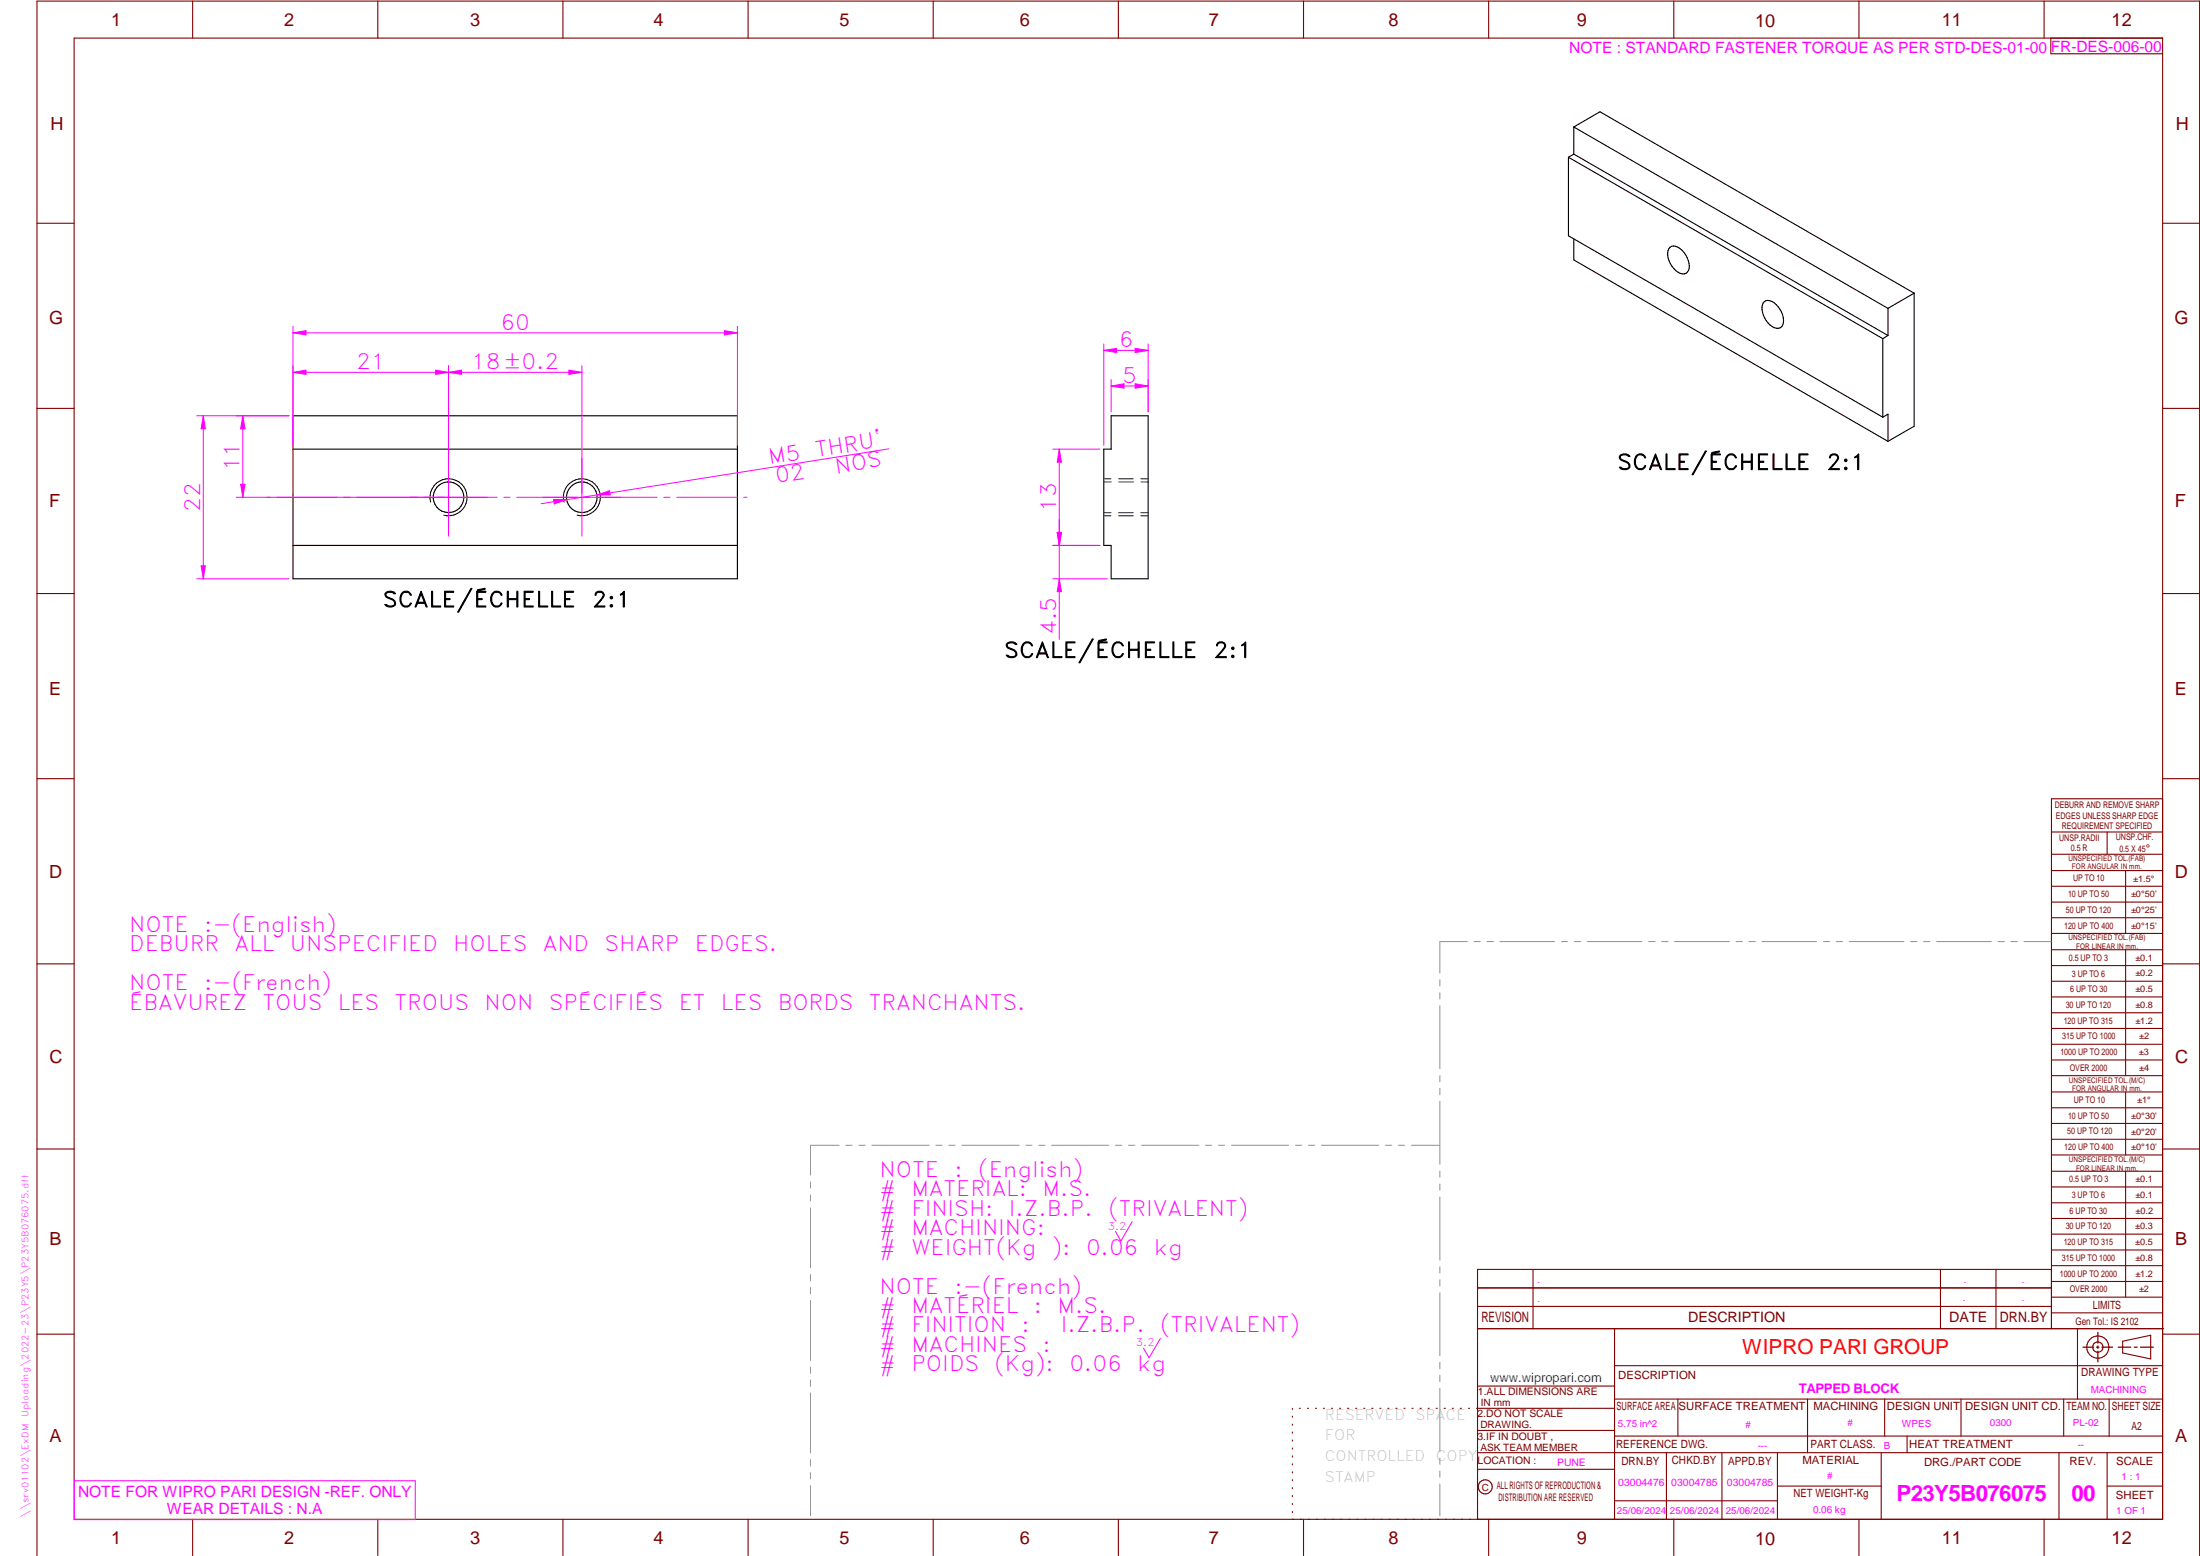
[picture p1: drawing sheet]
<svg xmlns="http://www.w3.org/2000/svg" width="594mm" height="420mm" viewBox="0 0 594 420" stroke-linecap="round" stroke-linejoin="round" font-family="sans-serif">
<g fill="none" stroke="#800000" stroke-width=".3">
<path d="M20 10.3h564v400h-564zM52 .3v10M102 .3v10M152 .3v10M202 .3v10M252 .3v10M302 .3v10M352 .3v10M402 .3v10M452 .3v10M502 .3v10M552 .3v10"/>
<path d="M553.8 10.3v4.2h30.2M10 60.3h10M584 60.3h10M10 110.3h10M584 110.3h10M10 160.3h10M584 160.3h10M10 210.3h10M584 215.7h-30v143.1M584 210.3h10M554 224.7h30M554 230.7h30"/>
<path d="M554 235.1h30M554 239.3h30M569 224.7v6M574 235.1v17M554 243.6h30M554 247.8h30M554 252.1h30M554 256.5h30M574 256.5v33.9M10 260.3h10M554 260.7h30M554 265h30"/>
<path d="M554 269.2h30M554 273.5h30M554 277.7h30M584 260.3h10M554 282h30M554 286.2h30M554 290.4h30M554 294.9h30M554 299.1h30M574 294.9v17M10 310.3h10M554 303.4h30"/>
<path d="M554 307.6h30M554 311.9h30M554 316.3h30M574 316.3v34M584 310.3h10M554 320.5h30M554 324.8h30M554 329h30M554 333.2h30M554 337.5h30M399 358.8h185.2M399 352.8h155"/>
<path d="M399 347.8h155M414 342.8v16M436 358.8v51.5M524 342.8v16M539 342.8v16M554 341.8h30M554 346h30M554 350.3h30M554 354.5h30M554 342.8h-155v67.5M561 358.8v19M10 360.3h10"/>
<path d="M399 374.3h37M436 377.8h148M453.1 377.8v10M488.1 377.8v14.5M508.9 377.8v10M529.5 377.8v10M557.3 377.8v10M569.5 377.8v10M573.2 362.2l7.6-1.6v6.3l-7.6-1.6zM584 368.8h-148M584 360.3h10M349 380.3v.3"/>
<path d="M349 382.4v.3M349 384.6v.3M349 386.7v.3M349 388.8v.3M349 391v.3M349 393.1v.3M349 395.3v.3M349 397.4v.3M349 399.5v.3M350.9 380.3h.2M353.1 380.3h.2M355.2 380.3h.3"/>
<path d="M357.4 380.3h.3M359.6 380.3h.3M361.7 380.3h.3M363.9 380.3h.3M366.1 380.3h.3M368.3 380.3h.2M370.4 380.3h.3M372.6 380.3h.3M374.8 380.3h.3M376.9 380.3h.4M379.1 380.3h.3M381.3 380.3h.3"/>
<path d="M383.4 380.3h.4M385.6 380.3h.3M387.8 380.3h.3M390 380.3h.3M392.2 380.3h.3M394.3 380.3h.3M396.5 380.3h.3M398.7 380.3h37.3M399 396.7h37M399 392.3h185M399 386.2h37M436 387.8h148"/>
<path d="M450 392.3v18M465 392.3v18M480 392.3v18M508 392.3v18M515 387.8v4.5M556 392.3v18M569 392.3v18M52 410.3v9.7M102 410.3v9.7M152 410.3v9.7M202 410.3v9.7M252 410.3v9.7"/>
<path d="M302 410.3v9.7M349 401.7v.3M349 403.8v.4M349 406v.3M349 408.1v.3M352 410.3v9.7M402 410.3v9.7M436 405.3h44M452 410.3v9.7M480 401.3h28M502 410.3v9.7M552 410.3v9.7"/>
<path d="M569 401.3h15M10 420v-419.7h584v419.7"/>
<circle cx="566.5" cy="363.7" r="1.39"/>
<circle cx="566.5" cy="363.8" r="3"/>
<circle cx="401.1" cy="401.5" r="1.9"/>
</g>
<g fill="none" stroke="#f0f" stroke-width=".27">
<path d="M79.1 98.8v21.4M121.1 98.8v46M79.1 100.5l3.5-.6v1.2zM72.1 134.3h.8M74.8 134.3h16.3M92.8 134.3h1.8M96.3 134.3h37.9M136.1 134.3h1.6M139.5 134.3h38M157.1 123.8v21M179.2 134.3h1.7M182.7 134.3h16.3"/>
<path d="M200.8 134.3h.9M305.7 329.9l-3 5.2-1.5-2.6M313.3 361.4l-3 5.2-1.5-2.6M20.1 399.8h92v10.5h-92z"/>
</g>
<g fill="none" stroke="#949494" stroke-width=".27">
<path d="M396.2 254.3h-7.4v8.5M398.1 254.3h1.6M401.5 254.3h1.8M405 254.3h14.8M421.6 254.3h1.7M425.1 254.3h1.7M428.6 254.3h14.8M445.2 254.3h1.7M448.7 254.3h1.7M452.2 254.3h14.8M468.8 254.3h1.7M472.3 254.3h1.7"/>
<path d="M475.8 254.3h14.8M492.4 254.3h1.7M495.8 254.3h1.8M499.4 254.3h14.7M516 254.3h1.6M519.4 254.3h1.8M522.9 254.3h14.8M539.5 254.3h1.7M543 254.3h1.7M546.5 254.3h7.4M388.8 264.5v1.8M388.8 268.1v1.6"/>
<path d="M388.8 271.6v17M388.8 290.4v1.7M388.8 293.9v1.7M388.8 297.4v17M218.9 319.2v1.6M226.6 309.2h-7.7v8.1M228.4 309.2h1.7M231.9 309.2h1.7M235.4 309.2h15.5M252.7 309.2h1.7M256.2 309.2h1.7M259.7 309.2h15.5"/>
<path d="M277 309.2h1.7M280.5 309.2h1.7M284 309.2h15.5M301.2 309.2h1.8M304.8 309.2h1.7M308.3 309.2h15.5M325.5 309.2h1.7M329.1 309.2h1.6M332.6 309.2h15.4M349.8 309.2h1.7M353.3 309.2h1.7M356.8 309.2h15.5"/>
<path d="M374.1 309.2h1.7M377.6 309.2h1.7M381.1 309.2h7.7M388.8 316.2v1.7M388.8 319.7v1.7M218.9 322.6v1.8M218.9 326.1v16.2M388.8 323.2v17.1M218.9 344.1v1.8M218.9 347.6v1.7M218.9 351.2v16.1M388.8 342.1v1.6"/>
<path d="M388.8 345.6v1.7M388.8 349v17.1M218.9 369.1v1.7M218.9 372.6v1.8M218.9 376.1v16.2M388.8 367.9v1.7M388.8 371.4v1.7M388.8 374.9v17M218.9 394.1v1.8M218.9 397.6v1.7M388.8 393.7v1.7M388.8 397.2v1.7"/>
<path d="M218.9 401.2v8.1M388.8 400.7v8.6"/>
</g>
<path d="M566.5 359.7v3M562.5 363.8h2.9M566.1 363.8h.7M566.5 363.4v.7M566.5 364.9v2.8M567.6 363.8h2.9M572 363.8h3.4M576.3 363.8h.8M578 363.8h3.5" fill="none" stroke="#800000" stroke-width=".34"/>
<g fill="none" stroke="#000" stroke-width=".3">
<path d="M425 34.3l7-4.1 84.9 49M425 34.3v7.3M425 34.3l84.8 49M423.5 42.5v21.2l84.9 48.9M423.5 42.5l84.9 48.9M425 41.6l84.8 49M425 41.6l-1.5 .9M425 64.5v5.7l84.8 49M451 66.8a2.52 2.52 0 0 1 3.2 .8 5.8 5.8 0 0 1 1.8 5.4 1.75 1.75 0 0 1-2.8 .5 5.6 5.6 0 0 1-2.5-6.4zM516.9 79.2v35.9l-7.1 4.1M516.9 79.2l-7.1 4.1M476.5 81.4a2.48 2.48 0 0 1 3.1 .9 5.2 5.2 0 0 1 1.6 5.9 2.25 2.25 0 0 1-3.2-.4 6.1 6.1 0 0 1-2.1-5.5z"/>
<path d="M508.4 91.4v21.2M509.8 83.3v7.3M509.8 90.6l-1.4 .8M79.1 112.3h120v44h-120zM300.1 112.3h9.9v44h-9.9v-9h-2v-26h2zM508.4 112.6l1.4-.8v7.4M79.1 121.3h120M79.1 147.3h120"/>
<circle cx="121.1" cy="134.3" r="4.1"/>
<circle cx="157.1" cy="134.3" r="4.1"/>
</g>
<path d="M116.3 135.6a5 5 0 0 1 4.3-6.3 5 5 0 0 1 5.5 5.4 5 5 0 0 1-6.3 4.4M152.3 135.6a5 5 0 0 1 4.4-6.3 5 5 0 0 1 5.4 5.4 5 5 0 0 1-6.3 4.4" fill="none" stroke="#000" stroke-width=".27"/>
<path d="M298.1 138.4h1.9M298.1 129.3h1.9M298.1 139.3h1.9M298.1 130.1h2M302 138.4h4M302 129.3h4M302 139.3h4M302.1 130.1h4M308.1 138.4h1.9M308.1 129.3h1.9M308.1 139.3h1.9M308.1 130.1h1.9" fill="none" stroke="#008000" stroke-width=".27"/>
<path d="M79.1 100.5l3.5-.6v1.2z" fill="#f0f"/>
<path d="M117.6 99.9l3.5 .6-3.5 .6z" fill="none" stroke="#f0f" stroke-width=".27"/>
<path d="M117.6 99.9l3.5 .6-3.5 .6z" fill="#f0f"/>
<path d="M121.1 98.8v34.4M157.1 98.8v34.4M79.1 100.5h42M121.1 100.5l3.5-.6v1.2z" fill="none" stroke="#f0f" stroke-width=".27"/>
<path d="M121.1 100.5l3.5-.6v1.2z" fill="#f0f"/>
<path d="M153.6 99.9l3.5 .6-3.5 .6z" fill="none" stroke="#f0f" stroke-width=".27"/>
<path d="M153.6 99.9l3.5 .6-3.5 .6z" fill="#f0f"/>
<path d="M79.1 88.1v45.1M79.1 89.9l3.5-.6v1.1zM199.1 88.1v32.1M121.1 100.5h36" fill="none" stroke="#f0f" stroke-width=".27"/>
<path d="M79.1 89.9l3.5-.6v1.1z" fill="#f0f"/>
<path d="M195.6 89.3l3.5 .6-3.5 .5z" fill="none" stroke="#f0f" stroke-width=".27"/>
<path d="M195.6 89.3l3.5 .6-3.5 .5z" fill="#f0f"/>
<path d="M79.1 89.9h120M63.8 112.3h14.3M65.6 112.3l.6 3.5h-1.2zM63.8 134.3h56.3" fill="none" stroke="#f0f" stroke-width=".27"/>
<path d="M65.6 112.3l.6 3.5h-1.2z" fill="#f0f"/>
<path d="M65 130.8h1.2l-.6 3.5z" fill="none" stroke="#f0f" stroke-width=".27"/>
<path d="M65 130.8h1.2l-.6 3.5z" fill="#f0f"/>
<path d="M53.1 112.3h25M54.9 112.3l.5 3.5h-1.1zM65.6 112.3v22M53.1 156.3h25" fill="none" stroke="#f0f" stroke-width=".27"/>
<path d="M54.9 112.3l.5 3.5h-1.1z" fill="#f0f"/>
<path d="M54.3 152.8h1.1l-.5 3.5z" fill="none" stroke="#f0f" stroke-width=".27"/>
<path d="M54.3 152.8h1.1l-.5 3.5z" fill="#f0f"/>
<path d="M54.9 112.3v44M149.5 134.9h3.5l-3.3 1.2zM240 121.2l-93.9 14.8" fill="none" stroke="#f0f" stroke-width=".27"/>
<path d="M149.5 134.9h3.5l-3.3 1.2z" fill="#f0f"/>
<path d="M161.2 133.6l3.4-1.1 .2 1.1z" fill="none" stroke="#f0f" stroke-width=".27"/>
<path d="M161.2 133.6l3.4-1.1 .2 1.1z" fill="#f0f"/>
<path d="M300.1 104.2l3.4-.6v1.2zM300.1 102.5v8.7M310 102.5v8.7" fill="none" stroke="#f0f" stroke-width=".27"/>
<path d="M300.1 104.2l3.4-.6v1.2z" fill="#f0f"/>
<path d="M306.5 103.6l3.5 .6-3.5 .6z" fill="none" stroke="#f0f" stroke-width=".27"/>
<path d="M306.5 103.6l3.5 .6-3.5 .6z" fill="#f0f"/>
<path d="M298.1 92.9v27.3M306.5 94.1l3.5 .5-3.5 .6zM310 92.9v18.3M300.1 104.2h9.9" fill="none" stroke="#f0f" stroke-width=".27"/>
<path d="M306.5 94.1l3.5 .5-3.5 .6z" fill="#f0f"/>
<path d="M298.1 94.6l3.4-.5v1.1z" fill="none" stroke="#f0f" stroke-width=".27"/>
<path d="M298.1 94.6l3.4-.5v1.1z" fill="#f0f"/>
<path d="M298.1 94.6h11.9M284.3 147.3h12.7M284.3 156.3h14.7M286 156.3l.6 3.5h-1.1z" fill="none" stroke="#f0f" stroke-width=".27"/>
<path d="M286 156.3l.6 3.5h-1.1z" fill="#f0f"/>
<path d="M285.5 143.8h1.1l-.6 3.5z" fill="none" stroke="#f0f" stroke-width=".27"/>
<path d="M285.5 143.8h1.1l-.6 3.5z" fill="#f0f"/>
<path d="M284.3 121.3h12.7M284.3 147.3h12.7M285.5 143.8h1.1l-.6 3.5zM286 140.3v32.3" fill="none" stroke="#f0f" stroke-width=".27"/>
<path d="M285.5 143.8h1.1l-.6 3.5z" fill="#f0f"/>
<path d="M286 121.3l.6 3.5h-1.1z" fill="none" stroke="#f0f" stroke-width=".27"/>
<path d="M286 121.3l.6 3.5h-1.1z" fill="#f0f"/>
<path d="M286 121.3v26" fill="none" stroke="#f0f" stroke-width=".27"/>
<g font-size="6" fill="#f0f">
<text x="512.1" y="405.2">P23Y5B076075</text>
<text x="559.4" y="405.2">00</text>
</g>
<g font-size="5.7" fill="#f0f">
<text x="135.2" y="89">60</text>
<text x="302.1" y="93.8">6</text>
<text x="96.2" y="99.7">21</text>
<text x="127.2" y="99.7">18±0.2</text>
<text x="303.1" y="103.4">5</text>
<text x="207.8" y="125.4" transform="rotate(-9 207.8 125.4)">M5</text>
<text x="220.5" y="123.4" transform="rotate(-9 220.5 123.4)">THRU`</text>
<text x="64.7" y="127.2" transform="rotate(-90 64.7 127.2)">11</text>
<text x="209.7" y="130.4" transform="rotate(-9 209.7 130.4)">02</text>
<text x="225.8" y="127.9" transform="rotate(-9 225.8 127.9)">NOS</text>
<text x="54" y="138.2" transform="rotate(-90 54 138.2)">22</text>
<text x="285.2" y="138.2" transform="rotate(-90 285.2 138.2)">13</text>
<text x="285.2" y="171.4" transform="rotate(-90 285.2 171.4)">4.5</text>
<text x="34.9" y="251.7">NOTE</text>
<text x="55.1" y="251.7">:-(English)</text>
<text x="34.9" y="256.9">DEBURR</text>
<text x="63.4" y="256.9">ALL</text>
<text x="78.3" y="256.9">UNSPECIFIED</text>
<text x="122.4" y="256.9">HOLES</text>
<text x="146.6" y="256.9">AND</text>
<text x="163.2" y="256.9">SHARP</text>
<text x="187.6" y="256.9">EDGES.</text>
<text x="34.9" y="267.4">NOTE</text>
<text x="55.1" y="267.4">:-(French)</text>
<text x="34.9" y="272.7">ÉBAVUREZ</text>
<text x="70.9" y="272.7">TOUS</text>
<text x="91.2" y="272.7">LES</text>
<text x="106.5" y="272.7">TROUS</text>
<text x="130.8" y="272.7">NON</text>
<text x="148.2" y="272.7">SPÉCIFIÉS</text>
<text x="183.3" y="272.7">ET</text>
<text x="194.7" y="272.7">LES</text>
<text x="210" y="272.7">BORDS</text>
<text x="234.6" y="272.7">TRANCHANTS.</text>
<text x="237.5" y="317.8">NOTE</text>
<text x="257.7" y="317.8">:</text>
<text x="264.1" y="317.8">(English)</text>
<text x="237.5" y="323">#</text>
<text x="246.1" y="323">MATERIAL:</text>
<text x="281.5" y="323">M.S.</text>
<text x="237.5" y="328.3">#</text>
<text x="246.1" y="328.3">FINISH:</text>
<text x="272.4" y="328.3">I.Z.B.P.</text>
<text x="299.3" y="328.3">(TRIVALENT)</text>
<text x="237.5" y="333.5">#</text>
<text x="246.1" y="333.5">MACHINING:</text>
<text x="237.5" y="338.8">#</text>
<text x="246.1" y="338.8">WEIGHT(Kg</text>
<text x="284" y="338.8">):</text>
<text x="293.3" y="338.8">0.06</text>
<text x="311.6" y="338.8">kg</text>
<text x="237.5" y="349.3">NOTE</text>
<text x="257.7" y="349.3">:-(French)</text>
<text x="237.5" y="354.5">#</text>
<text x="237.5" y="359.8">#</text>
<text x="246.1" y="359.8">FINITION</text>
<text x="246.1" y="354.5">MATÉRIEL</text>
<text x="275.8" y="359.8">:</text>
<text x="279.2" y="354.5">:</text>
<text x="285.6" y="354.5">M.S.</text>
<text x="286.4" y="359.8">I.Z.B.P.</text>
<text x="313.3" y="359.8">(TRIVALENT)</text>
<text x="237.5" y="365">#</text>
<text x="246.1" y="365">MACHINES</text>
<text x="281.5" y="365">:</text>
<text x="237.5" y="370.3">#</text>
<text x="246.1" y="370.3">POIDS</text>
<text x="268.5" y="370.3">(Kg):</text>
<text x="288.8" y="370.3">0.06</text>
<text x="307.1" y="370.3">kg</text>
</g>
<g font-size="5.7">
<text x="436.7" y="126.8">SCALE/ÉCHELLE</text>
<text x="493.2" y="126.8">2:1</text>
<text x="103.4" y="163.9">SCALE/ÉCHELLE</text>
<text x="159.9" y="163.9">2:1</text>
<text x="271.1" y="177.6">SCALE/ÉCHELLE</text>
<text x="327.7" y="177.6">2:1</text>
</g>
<text font-size="5.6" fill="#f00" x="470.5" y="365.5">WIPRO PARI GROUP</text>
<g font-size="4.9" fill="#800000">
<text x="30" y="6.9">1</text>
<text x="76.7" y="6.9">2</text>
<text x="127" y="6.9">3</text>
<text x="176.5" y="6.9">4</text>
<text x="226.7" y="6.9">5</text>
<text x="275.4" y="6.9">6</text>
<text x="326.4" y="6.9">7</text>
<text x="375" y="6.9">8</text>
<text x="425.8" y="6.9">9</text>
<text x="473.9" y="7.3">10</text>
<text x="524.3" y="6.9">11</text>
<text x="570.2" y="6.9">12</text>
<text x="13.6" y="35.1">H</text>
<text x="587.6" y="35.1">H</text>
<text x="13.2" y="87.5">G</text>
<text x="587.2" y="87.5">G</text>
<text x="13.2" y="137">F</text>
<text x="587.2" y="137">F</text>
<text x="13.2" y="187.6">E</text>
<text x="587.2" y="187.6">E</text>
<text x="13.2" y="237">D</text>
<text x="587.2" y="237">D</text>
<text x="13.4" y="287.1">C</text>
<text x="587.4" y="287.1">C</text>
<text x="13.4" y="336.2">B</text>
<text x="587.4" y="336.2">B</text>
<text x="13.4" y="389.3">A</text>
<text x="587.4" y="389.3">A</text>
<text x="30" y="416.9">1</text>
<text x="76.7" y="416.9">2</text>
<text x="127" y="416.9">3</text>
<text x="176.5" y="416.9">4</text>
<text x="226.7" y="416.9">5</text>
<text x="275.4" y="416.9">6</text>
<text x="326.4" y="416.9">7</text>
<text x="375" y="416.9">8</text>
<text x="425.8" y="416.9">9</text>
<text x="473.9" y="417.3">10</text>
<text x="524.3" y="416.9">11</text>
<text x="570.2" y="416.9">12</text>
</g>
<g font-size="4.2" fill="#f0f">
<text x="423.7" y="14.3">NOTE : STANDARD FASTENER TORQUE AS PER STD-DES-01-00</text>
<text x="553.8" y="14">FR-DES-006-00</text>
<text x="21.1" y="404.3">NOTE FOR WIPRO PARI DESIGN -REF. ONLY</text>
<text x="45.1" y="408.8">WEAR DETAILS : N.A</text>
</g>
<g font-size="3.9" fill="#800000">
<text x="400" y="357.1">REVISION</text>
<text x="455.9" y="357.1">DESCRIPTION</text>
<text x="526.4" y="357.1">DATE</text>
<text x="540" y="357.1">DRN.BY</text>
</g>
<g font-size="3.9" fill="#c0c0c0">
<text x="357.8" y="383.3">RESERVED</text>
<text x="382.3" y="383.3">SPACE</text>
<text x="357.8" y="388.9">FOR</text>
<text x="357.8" y="394.5">CONTROLLED</text>
<text x="387.8" y="394.5">COPY</text>
<text x="357.8" y="400">STAMP</text>
</g>
<text font-size="3.6" fill="#f0f" x="485.7" y="376.1">TAPPED BLOCK</text>
<text font-size="3.5" fill="#00f" x="402.4" y="373.3">www.wipropari.com</text>
<g font-size="3.1" fill="#800000">
<text x="565.1" y="353.5">LIMITS</text>
<text x="562" y="371.7">DRAWING TYPE</text>
<text x="437" y="372.3">DESCRIPTION</text>
<text x="436.5" y="380.8">SURFACE AREA</text>
<text x="453.3" y="380.8">SURFACE TREATMENT</text>
<text x="489.7" y="380.8">MACHINING</text>
<text x="509.5" y="380.8">DESIGN UNIT</text>
<text x="530.6" y="380.8">DESIGN UNIT CD.</text>
<text x="558" y="380.6">TEAM NO.</text>
<text x="570.3" y="380.7">SHEET SIZE</text>
<text x="575.6" y="386.1">A2</text>
<text x="436.4" y="391.1">REFERENCE DWG.</text>
<text x="437.8" y="395.5">DRN.BY</text>
<text x="451.4" y="395.4">CHKD.BY</text>
<text x="466.6" y="395.5">APPD.BY</text>
<text x="486.7" y="395.4">MATERIAL</text>
<text x="488.9" y="390.9">PART CLASS.</text>
<text x="515.6" y="390.9">HEAT TREATMENT</text>
<text x="519.6" y="395.9">DRG./PART CODE</text>
<text x="558.9" y="395.5">REV.</text>
<text x="571.4" y="395.6">SCALE</text>
<text x="484.3" y="404.2">NET WEIGHT-Kg</text>
<text x="571.4" y="404.7">SHEET</text>
</g>
<text font-size="3" fill="#800000" x="579.5" y="230.1">°</text>
<g font-size="2.8" fill="#f0f">
<text x="299.1" y="332.1">3.2</text>
<text x="306.7" y="363.6">3.2</text>
<text x="420.5" y="396">PUNE</text>
<text x="437" y="401.2">03004476</text>
<text x="451.3" y="401.2">03004785</text>
<text x="466.3" y="401.2">03004785</text>
</g>
<g font-size="2.8" fill="#800000">
<text x="560.4" y="357.7">Gen Tol.: IS 2102</text>
<text x="399.1" y="376.6">1.ALL DIMENSIONS ARE</text>
<text x="399" y="382.7">2.DO NOT SCALE</text>
<text x="399" y="388.7">3.IF IN DOUBT ,</text>
<text x="399" y="395.4">LOCATION :</text>
<text x="404.2" y="402">ALL RIGHTS OF REPRODUCTION &amp;</text>
<text x="404.7" y="405.4">DISTRIBUTION ARE RESERVED</text>
</g>
<g font-size="2.7" fill="#f0f">
<text x="564.6" y="376.2">MACHINING</text>
<text x="436.9" y="385.4">5.75 in^2</text>
<text x="471.4" y="385.5">#</text>
<text x="498.9" y="385">#</text>
<text x="513.6" y="385.3">WPES</text>
<text x="537.3" y="385.1">0300</text>
<text x="559.7" y="385.1">PL-02</text>
<text x="474.6" y="391.2">---</text>
<text x="508.7" y="391.2">B</text>
<text x="561.1" y="391.1">--</text>
<text x="493.4" y="399.5">#</text>
<text x="572.8" y="399.7">1 : 1</text>
<text x="436.6" y="408.7">25/06/2024</text>
<text x="450.9" y="408.8">25/06/2024</text>
<text x="466" y="408.9">25/06/2024</text>
<text x="489.6" y="408.5">0.06 kg</text>
<text x="571.4" y="408.7">1 OF 1</text>
</g>
<g font-size="2.7" fill="#800000">
<text x="399.9" y="379.7">IN mm</text>
<text x="399.7" y="385.7">DRAWING.</text>
<text x="399.7" y="391.8">ASK TEAM MEMBER</text>
<text x="400.1" y="402.5">C</text>
</g>
<g font-size="2.5" fill="#800000">
<text x="554.9" y="218.3">DEBURR AND REMOVE SHARP</text>
<text x="555.2" y="221">EDGES UNLESS SHARP EDGE</text>
<text x="556.1" y="227.1">UNSP.RADII</text>
<text x="556.8" y="223.8">REQUIREMENT SPECIFIED</text>
<text x="571.4" y="226.9">UNSP.CHF.</text>
<text x="559.2" y="229.9">0.5 R</text>
<text x="572.3" y="230.1">0.5 X 45</text>
<text x="559.8" y="238">UP TO 10</text>
<text x="576.1" y="238.1">±1.5°</text>
<text x="558.5" y="242.2">10 UP TO 50</text>
<text x="575.5" y="242.3">±0°50'</text>
<text x="557.4" y="250.7">120 UP TO 400</text>
<text x="557.9" y="246.5">50 UP TO 120</text>
<text x="575.5" y="250.7">±0°15'</text>
<text x="575.5" y="246.5">±0°25'</text>
<text x="558.7" y="259.4">0.5 UP TO 3</text>
<text x="559.5" y="263.7">3 UP TO 6</text>
<text x="576.6" y="263.6">±0.2</text>
<text x="576.6" y="259.4">±0.1</text>
<text x="559" y="267.9">6 UP TO 30</text>
<text x="576.6" y="267.9">±0.5</text>
<text x="557.8" y="272.2">30 UP TO 120</text>
<text x="576.6" y="272.2">±0.8</text>
<text x="556.9" y="280.7">315 UP TO 1000</text>
<text x="557.3" y="276.4">120 UP TO 315</text>
<text x="576.6" y="276.4">±1.2</text>
<text x="577.7" y="280.7">±2</text>
<text x="556.4" y="284.9">1000 UP TO 2000</text>
<text x="577.6" y="284.9">±3</text>
<text x="558.9" y="289.2">OVER 2000</text>
<text x="577.7" y="289.3">±4</text>
<text x="560" y="297.9">UP TO 10</text>
<text x="577.1" y="297.9">±1°</text>
<text x="558.5" y="302.1">10 UP TO 50</text>
<text x="575.5" y="302.1">±0°30'</text>
<text x="557.4" y="310.6">120 UP TO 400</text>
<text x="558.2" y="306.3">50 UP TO 120</text>
<text x="575.5" y="310.6">±0°10'</text>
<text x="575.5" y="306.4">±0°20'</text>
<text x="558.8" y="319.2">0.5 UP TO 3</text>
<text x="559.4" y="323.4">3 UP TO 6</text>
<text x="576.6" y="319.2">±0.1</text>
<text x="576.6" y="323.5">±0.1</text>
<text x="558.9" y="327.7">6 UP TO 30</text>
<text x="576.7" y="327.7">±0.2</text>
<text x="557.8" y="332">30 UP TO 120</text>
<text x="576.6" y="332">±0.3</text>
<text x="556.8" y="340.5">315 UP TO 1000</text>
<text x="557.3" y="336.3">120 UP TO 315</text>
<text x="576.6" y="336.3">±0.5</text>
<text x="576.6" y="340.5">±0.8</text>
<text x="556.2" y="344.7">1000 UP TO 2000</text>
<text x="576.6" y="344.7">±1.2</text>
<text x="558.9" y="349">OVER 2000</text>
<text x="577.6" y="349">±2</text>
</g>
<g font-size="2.5" fill="#f0f">
<text x="415.2" y="346.4">.</text>
<text x="530.3" y="346.5">.</text>
<text x="545.9" y="346.4">.</text>
<text x="415.2" y="351.5">.</text>
<text x="530" y="351.3">.</text>
<text x="545.9" y="351.4">.</text>
</g>
<g font-size="2.4" fill="#f0f">
<text x="7.7" y="382.7" transform="rotate(-90 7.7 382.7)">Uploading\2022-23\P23Y5\P23Y5B076075.dft</text>
<text x="7.7" y="409.8" transform="rotate(-90 7.7 409.8)">\\srv01102\ExDM</text>
</g>
<g font-size="2.1" fill="#800000">
<text x="558.5" y="232.4">UNSPECIFIED TOL.(FAB)</text>
<text x="559.5" y="234.7">FOR ANGULAR IN mm.</text>
<text x="558.6" y="253.9">UNSPECIFIED TOL.(FAB)</text>
<text x="560.7" y="256.3">FOR LINEAR IN mm.</text>
<text x="558.7" y="292.3">UNSPECIFIED TOL.(M/C)</text>
<text x="559.6" y="294.7">FOR ANGULAR IN mm.</text>
<text x="558.7" y="313.7">UNSPECIFIED TOL.(M/C)</text>
<text x="560.6" y="316.1">FOR LINEAR IN mm.</text>
</g>
</svg>
